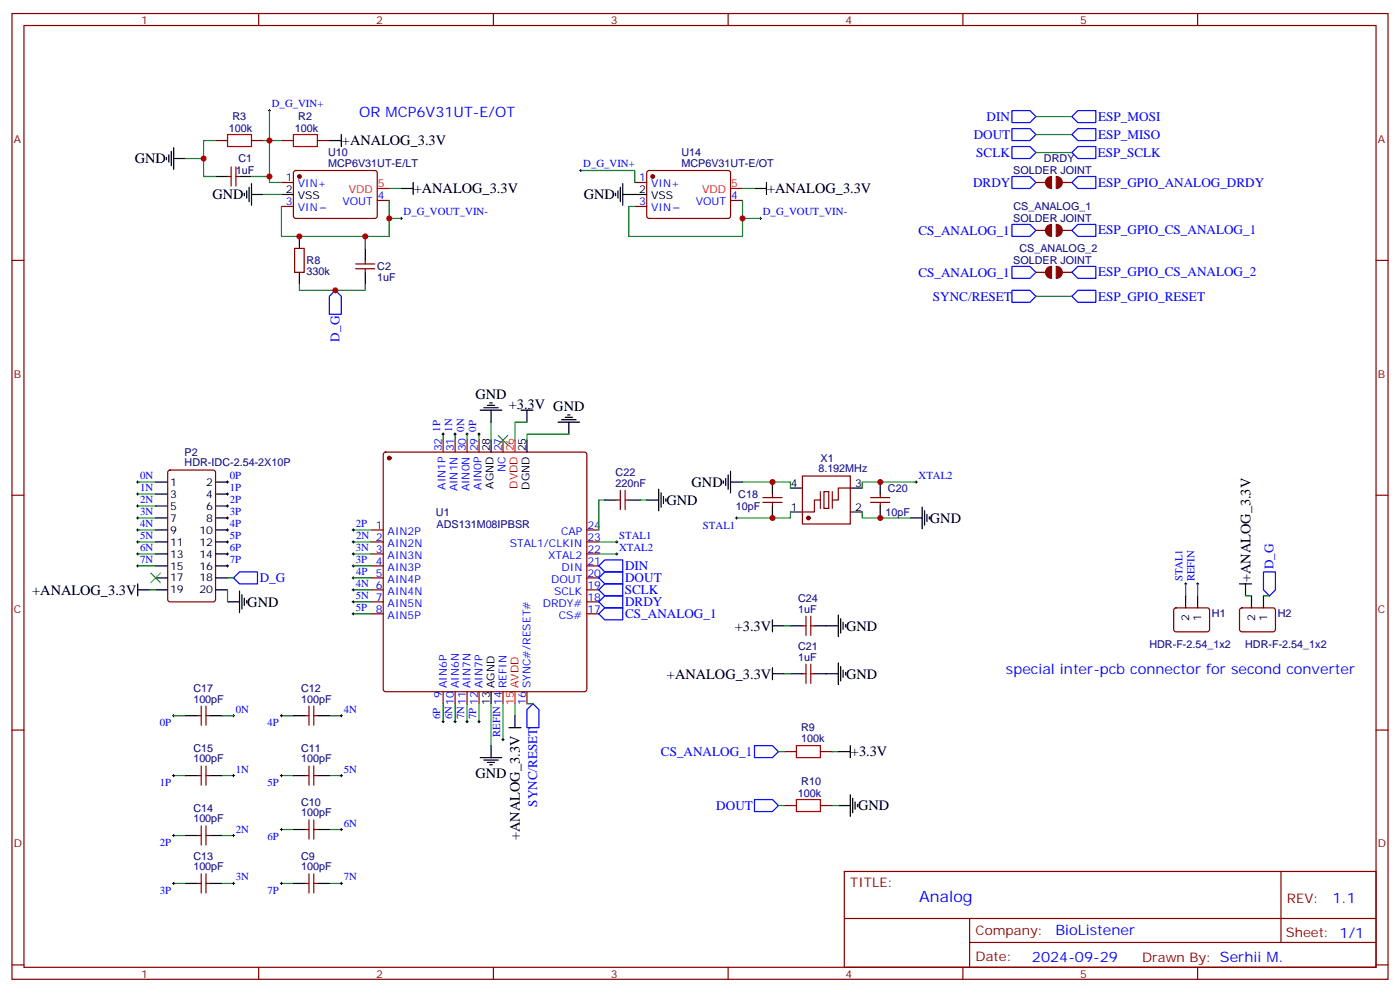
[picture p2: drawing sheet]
<svg xmlns="http://www.w3.org/2000/svg" width="412mm" height="292mm" viewBox="0 0 412 292" stroke-linecap="round" stroke-linejoin="round" font-family="sans-serif">
<g fill="none" stroke="#870000" stroke-width=".35">
<path d="M3.5 4h405.4v284.3h-405.4zM7.1 7.5h398.2v277.3h-398.2zM76.2 4v3.5M145.3 4v3.5M214.5 4v3.5M283.6 4v3.5M352.8 4v3.5M63.5 41.4h3.5M67 52h1.1M68.1 49.1v5.7M69.5 49.1v5.7M69.5 52h1.1"/>
<path d="M74.1 41.4h3.5M82.9 53.7h3.5M82.9 41.4h3.5M86.7 50.4l.4-.2 23.6 .1 .4 .6v13l-.7 .4-23.5-.1-.5-.6v-12.7zM93.5 41.4h3.5M111.1 59h3.6M187 53.7h3.5M190.7 50.4l.5-.2 23.6 .1 .4 .6-.1 13-.6 .4-23.6-.1-.4-.6v-12.7zM215.2 59h3.5M305.2 53.7h2.8M312.9 53.7h2.8M3.5 76.7h3.6"/>
<path d="M82.9 60.8h3.5M86.8 73.1h2.8v7.1h-2.8zM104.8 79.1h5.6M104.8 77.7h5.6M107.6 76.7v1M107.6 79.1v1.1M187 60.8h3.5M305.2 67.8h2.8M312.9 67.8h2.8M405.3 76.7h3.6M305.2 80.2h2.8M312.9 80.2h2.8"/>
<path d="M49.6 138.6l.5-.2h12.7l.6 .4 .1 37.7-.5 .6-12.9 .1-.7-.5v-37.6zM113.1 133.3l.5-.2h58.6l.5 .2 .2 .5v69.2l-.3 .5-.4 .2h-58.6l-.5-.3-.2-.4v-69.2zM130.5 129.6v3.5M134.1 129.6v3.5M137.6 129.6v3.5M141.1 129.6v3.5M148.2 129.6v3.5M3.5 145.8h3.6M109.4 156h3.5M109.4 159.6h3.5M172.9 156h3.5M172.9 159.6h3.5"/>
<path d="M181.7 147.2h1M182.7 144.4v5.6M184.1 144.4v5.6M184.1 147.2h1.1M224.7 147.9h5.7M224.7 146.5h5.7M227.5 145.5v1M227.5 147.9v1.1M236.4 140.2h14.1v14.1h-14.1zM241.7 147.2h-1.8v3.5h-3.5M242.7 144.7h1.4v5h-1.4zM250.5 143.7h-3.6v3.5h-1.7"/>
<path d="M256.5 147.9h5.6M256.5 146.5h5.6M259.3 145.5v1M259.3 147.9v1.1M405.3 145.8h3.6M109.4 163.1h3.5M109.4 166.6h3.5M109.4 170.1h3.5M109.4 173.7h3.5M109.4 177.2h3.5M172.9 163.1h3.5M172.9 166.6h3.5"/>
<path d="M172.9 170.1h3.5M172.9 173.7h3.5M172.9 177.2h3.5M346 179.2l.4-.2h9.5l.4 .7-.1 5.9-.6 .4h-9.4l-.5-.7v-5.6zM365.4 179.2l.4-.2h9.5l.4 .7-.1 5.9-.6 .4h-9.4l-.5-.7v-5.6zM109.4 180.7h3.5M172.9 180.7h3.5M236.4 198.4h1M236.4 184.3h1M237.4 181.4v5.7M237.4 195.5v5.7M238.8 181.4v5.7"/>
<path d="M238.8 195.5v5.7M238.8 198.4h1.1M238.8 184.3h1.1M3.5 214.9h3.6M58.2 210.7h1.1M59.3 207.9v5.6M60.7 210.7h1M60.7 207.9v5.6M90 210.7h1M91 207.9v5.6M92.4 207.9v5.6M92.4 210.7h1.1"/>
<path d="M130.5 203.7v3.5M134.1 203.7v3.5M137.6 203.7v3.5M141.1 203.7v3.5M148.2 203.7v3.5M155.2 203.7v3.5M405.3 214.9h3.6M58.2 228.4h1.1M59.3 225.5v5.7M60.7 228.4h1M60.7 225.5v5.7M90 228.4h1"/>
<path d="M91 225.5v5.7M92.4 225.5v5.7M92.4 228.4h1.1M231.1 221.3h3.5M231.1 237.2h3.5M241.7 221.3h3.5M241.7 237.2h3.5M58.2 246h1.1M59.3 243.2v5.6M59.3 257.3v5.6M60.7 243.2v5.6M60.7 257.3v5.6"/>
<path d="M60.7 246h1M90 244.2h1M91 241.4v5.7M91 257.3v5.6M92.4 241.4v5.7M92.4 257.3v5.6M92.4 244.2h1.1M248.7 256.6h156.6v28.2h-156.6zM377.3 256.6v20.9M58.2 260.1h1.1M60.7 260.1h1M90 260.1h1"/>
<path d="M92.4 260.1h1.1M248.7 270.4h156.5M285.6 277.5h119.6M285.6 270.4v14.1M3.5 284.1h3.6M76.2 284.8v3.5M145.3 284.8v3.5M214.5 284.8v3.5M283.6 284.8v3.5M352.8 284.8v3.5M405.3 284.1h3.6"/>
</g>
<g fill="none" stroke="#000" stroke-width=".35">
<path d="M100.5 39.6v3.5M49 46.3v.7M49.7 45.6v2.1M50.4 44.6v4.2M51.2 46.7h3.5M51.2 43.5v6.3M63.5 52h3.5M70.6 52h3.5M72 56.9v.7M72.7 56.2v2.1M73.4 55.1v4.3M74.1 57.3h3.5"/>
<path d="M74.1 54.1v6.3M82.9 57.3h3.5M97 41.4h3.5M118.2 55.5h3.5M121.7 53.7v3.6M181.3 56.9v.7M182 56.2v2.1M182.7 55.1v4.3M183.4 57.3h7.1M183.4 54.1v6.3M222.2 55.5h3.6M225.8 53.7v3.6"/>
<path d="M88.2 69.6v3.5M107.6 73.1v3.6M88.2 80.2v3.5M107.6 80.2v3.5M143.6 119.3h2.1M144.3 118.6h.7M141.5 120.8h6.3M142.5 120.1h4.3M144.6 120.8v3.5M144.6 129.6v3.5M153.5 120.8h3.5M155.2 120.8v3.5"/>
<path d="M155.2 129.6v3.5M164.4 124.3h6.3M165.5 123.6h4.2M166.5 122.9h2.1M167.2 122.2h.7M167.6 124.3v3.5M214.5 139.8v4.2M215.2 138.7v6.4M45.9 141.9h3.5M45.9 145.5h3.5M45.9 149h3.5M45.9 152.5h3.5"/>
<path d="M45.9 156h3.5M45.9 159.6h3.5M63.5 141.9h3.5M63.5 145.5h3.5M63.5 149h3.5M63.5 152.5h3.5M63.5 156h3.5M63.5 159.6h3.5M178.2 147.2h3.5M185.2 147.2h3.5M190.5 147.2h3.5M194 144v6.4"/>
<path d="M194.7 145.1v4.2M195.4 146.2v2.1M196.1 146.9v.7M213.1 141.6v.7M213.8 140.9v2.1M215.2 141.9h3.5M227.5 141.9v3.6M227.5 149v3.5M232.8 150.7h3.6M232.8 143.7h3.6M250.5 150.7h3.5M250.5 143.7h3.5"/>
<path d="M259.3 141.9v3.6M259.3 149v3.5M268.1 152.5h3.5M271.6 149.3v6.4M272.3 150.4v4.2M273 151.4v2.2M273.8 152.2v.7M40.6 173.7h3.5M40.6 171.9v3.5M45.9 163.1h3.5M45.9 166.6h3.5M45.9 170.1h3.5"/>
<path d="M45.9 173.7h3.5M63.5 163.1h3.5M63.5 166.6h3.5M63.5 170.1h3.5M63.5 173.7h3.5M67 177.2h3.6M70.6 174v6.4M71.3 175.1v4.2M72 176.1v2.2M72.7 176.8v.8M349.2 175.4v3.6M352.8 175.4v3.6"/>
<path d="M365.1 171.9h3.6M366.9 171.9v3.5M368.7 175.4v3.6M372.2 175.4v3.6M227.5 198.4h3.6M227.5 182.5v3.5M227.5 196.6v3.5M227.5 184.3h3.6M232.8 198.4h3.6M232.8 184.3h3.6M239.9 198.4h7M239.9 184.3h7"/>
<path d="M246.9 181.1v6.3M246.9 195.2v6.3M247.6 182.1v4.3M247.6 196.3v4.2M248.4 183.2v2.1M248.4 197.3v2.1M249.1 183.9v.7M249.1 198v.7M54.7 210.7h3.5M61.7 210.7h3.6M86.4 210.7h3.6M93.5 210.7h3.5"/>
<path d="M144.6 203.7v3.5M144.6 219.5v3.6M149.9 214.2h3.6M151.7 210.7v3.5M250.5 219.5v3.6M54.7 228.4h3.5M61.7 228.4h3.6M86.4 228.4h3.6M93.5 228.4h3.5M141.5 223.1h6.3M142.5 223.8h4.3M143.6 224.5h2.1"/>
<path d="M144.3 225.2h.7M246.9 237.2h3.6M246.9 221.3h3.6M250.5 234v6.3M251.2 235.1v4.2M251.9 236.1v2.1M252.6 236.8v.7M54.7 246h3.5M61.7 246h3.6M86.4 244.2h3.6M93.5 244.2h3.5M54.7 260.1h3.5"/>
<path d="M61.7 260.1h3.6M86.4 260.1h3.6M93.5 260.1h3.5"/>
</g>
<g fill="#870000" stroke="#870000" stroke-width=".35">
<circle cx="238.1" cy="152.5" r=".53"/>
<circle cx="114.7" cy="134.9" r=".53"/>
<circle cx="88.2" cy="52" r=".53"/>
<circle cx="192.3" cy="52" r=".53"/>
</g>
<path d="M241.7 144.7v5M245.2 144.7v5" fill="none" stroke="#871200" stroke-width=".35"/>
<path d="M111.1 55.5h3.6M215.2 55.5h3.5M151.7 129.6v3.5M151.7 203.7v3.5" fill="none" stroke="#f00" stroke-width=".35"/>
<g fill="none" stroke="#000" stroke-width=".29">
<path d="M79 32.6h.7M79.4 32.2v.7M170.7 50.2h.7M171.1 49.8v.8M117.8 64.3h.7M118.2 64v.7M223.7 64.3h.7M224 64v.7M130.2 127.8h.7M130.5 127.5v.7M133.7 127.8h.7M134.1 127.5v.7"/>
<path d="M137.2 127.8h.7M137.6 127.5v.7M140.8 127.8h.7M141.1 127.5v.7M40.2 156h.7M40.2 159.6h.7M40.2 152.5h.7M40.2 141.9h.7M40.2 145.5h.7M40.2 149h.7M40.6 141.6v.7M40.6 145.1v.7"/>
<path d="M40.6 148.6v.7M40.6 152.2v.7M40.6 155.7v.7M40.6 159.2v.7M66.7 156h.7M66.7 159.6h.7M66.7 152.5h.7M66.7 141.9h.7M66.7 145.5h.7M66.7 149h.7M67 141.6v.7M67 145.1v.7"/>
<path d="M67 148.6v.7M67 152.2v.7M67 155.7v.7M67 159.2v.7M103.7 156h.7M103.7 159.6h.7M104.1 155.7v.7M104.1 159.2v.7M181.3 159.6h.7M181.7 159.2v.7M216.6 152.5h.7M217 152.2v.7"/>
<path d="M269.5 141.9h.7M269.9 141.6v.7M40.2 166.6h.7M40.2 163.1h.7M40.6 162.7v.7M40.6 166.3v.7M66.7 166.6h.7M66.7 163.1h.7M67 162.7v.7M67 166.3v.7M103.7 166.6h.7M103.7 170.1h.7"/>
<path d="M103.7 163.1h.7M103.7 173.7h.7M103.7 177.2h.7M104.1 162.7v.7M104.1 166.3v.7M104.1 169.8v.7M104.1 173.3v.7M104.1 176.8v.8M181.3 163.1h.7M181.7 162.7v.7M348.9 171.9h.7M349.2 171.6v.7"/>
<path d="M352.4 171.9h.7M352.8 171.6v.7M103.7 180.7h.7M104.1 180.4v.7M50.8 210.7h.7M51.2 210.4v.7M68.4 210.7h.7M68.8 210.4v.7M82.5 210.7h.8M82.9 210.4v.7M100.2 210.7h.7M100.5 210.4v.7"/>
<path d="M130.2 212.5h.7M130.5 212.1v.7M133.7 212.5h.7M134.1 212.1v.7M137.2 212.5h.7M137.6 212.1v.7M140.8 212.5h.7M141.1 212.1v.7M147.8 217.8h.7M148.2 217.4v.7M50.8 228.4h.7M51.2 228v.7"/>
<path d="M68.4 228.4h.7M68.8 228v.7M82.5 228.4h.8M82.9 228v.7M100.2 228.4h.7M100.5 228v.7M50.8 246h.7M51.2 245.6v.7M51.2 259.8v.7M68.4 246h.7M68.8 245.6v.7M68.8 259.8v.7"/>
<path d="M82.5 244.2h.8M82.9 243.9v.7M82.9 259.8v.7M100.2 244.2h.7M100.5 243.9v.7M100.5 259.8v.7M50.8 260.1h.7M68.4 260.1h.7M82.5 260.1h.8M100.2 260.1h.7"/>
</g>
<g fill="none" stroke="#008700" stroke-width=".35">
<path d="M79.4 32.6v21.1h3.5M305.2 34.3h10.5M305.2 39.6h10.5M60 46.7v5.3h3.5M63.5 41.4h-3.5v5.3h-5.3M74.1 52h5.3M77.6 57.3h5.3M77.6 41.4h5.3M114.7 59v10.6h-31.8v-8.8M114.7 55.5h3.5M171.1 50.2h15.9v3.5M218.7 59v10.6h-33.5v-8.8h1.8"/>
<path d="M218.7 55.5h3.5M305.2 44.9h10.5M107.6 69.6v3.5M114.7 64.3h3.5M218.7 64.3h5.3M88.2 83.7v1.8h19.4v-1.8M305.2 87.2h10.5M130.5 127.8v1.8M134.1 127.8v1.8M137.6 127.8v1.8M141.1 127.8v1.8M144.6 124.3v5.3"/>
<path d="M155.2 124.3h-3.5v5.3M167.6 127.8h-12.4v1.8M40.6 159.6h5.3M40.6 156h5.3M40.6 141.9h5.3M40.6 145.5h5.3M40.6 149h5.3M40.6 152.5h5.3M104.1 159.6h5.3M104.1 156h5.3M176.4 159.6h5.3M178.2 147.2h-1.8v8.8"/>
<path d="M188.7 147.2h1.8M218.7 141.9h14.1v1.8M232.8 150.7v1.8h-15.8M254 150.7v1.8h14.1M269.9 141.9h-15.9v1.8M40.6 166.6h5.3M40.6 163.1h5.3M44.1 173.7h1.8M67 170.1h1.8M67 173.7v3.5M104.1 166.6h5.3M104.1 170.1h5.3"/>
<path d="M104.1 163.1h5.3M104.1 173.7h5.3M104.1 177.2h5.3M176.4 163.1h5.3M349.2 171.9v3.5M352.8 171.9v3.5M366.9 175.4h1.8M372.2 175.4h1.7M104.1 180.7h5.3M231.1 198.4h1.7M231.1 184.3h1.7M51.2 210.7h3.5"/>
<path d="M65.3 210.7h3.5M82.9 210.7h3.5M97 210.7h3.5M130.5 207.2v5.3M134.1 207.2v5.3M137.6 207.2v5.3M141.1 207.2v5.3M144.6 207.2v12.3M148.2 207.2v10.6M151.7 207.2v3.5M155.2 207.2h1.8M51.2 228.4h3.5"/>
<path d="M65.3 228.4h3.5M82.9 228.4h3.5M97 228.4h3.5M229.3 221.3h1.8M229.3 237.2h1.8M245.2 221.3h1.7M245.2 237.2h1.7M51.2 246h3.5M65.3 246h3.5M82.9 244.2h3.5M97 244.2h3.5M51.2 260.1h3.5"/>
<path d="M65.3 260.1h3.5M82.9 260.1h3.5M97 260.1h3.5"/>
</g>
<path d="M146.8 128.2l2.8 2.8M149.6 128.2l-2.8 2.8M44.4 168.7l2.9 2.9M47.3 168.7l-2.9 2.9" fill="none" stroke="#3c3" stroke-width=".35"/>
<g fill="none" stroke="#00f" stroke-width=".35">
<path d="M298.1 37.9h5.3l1.8 1.7-1.8 1.8h-5.3zM298.1 32.6h5.3l1.8 1.7-1.8 1.8h-5.3zM317.5 37.9h5.3v3.5h-5.3l-1.8-1.8zM317.5 32.6h5.3v3.5h-5.3l-1.8-1.8zM298.1 52h5.3l1.8 1.7-1.8 1.8h-5.3zM298.1 43.1h5.3l1.8 1.8-1.8 1.8h-5.3zM315.7 44.9l1.8-1.8h5.3v3.6h-5.3zM315.7 53.7l1.8-1.7h5.3v3.5h-5.3zM298.1 66.1h5.3l1.8 1.7-1.8 1.8h-5.3zM298.1 78.4h5.3l1.8 1.8-1.8 1.8h-5.3zM315.7 67.8l1.8-1.7h5.3v3.5h-5.3zM317.5 78.4h5.3v3.6h-5.3l-1.8-1.8z"/>
<path d="M98.8 85.5l1.7 1.7v5.3h-3.5v-5.3zM298.1 85.5h5.3l1.8 1.7-1.8 1.8h-5.3zM317.5 85.5h5.3v3.5h-5.3l-1.8-1.8zM68.8 170.1l1.8-1.7h5.2v3.5h-5.2zM176.4 170.1l1.8-1.7h5.2v3.5h-5.2zM176.4 173.7l1.8-1.8h5.2v3.5h-5.2zM176.4 177.2l1.8-1.8h5.2v3.6h-5.2zM178.2 164.9h5.2v3.5h-5.2l-1.8-1.8zM372.2 168.4h3.5v5.3l-1.8 1.7-1.7-1.7zM176.4 180.7l1.8-1.7h5.2v3.5h-5.2zM157 207.2l1.7 1.8v5.2h-3.5v-5.2zM222.2 219.5h5.3l1.8 1.8-1.8 1.8h-5.3z"/>
<path d="M222.2 235.4h5.3l1.8 1.8-1.8 1.7h-5.3z"/>
</g>
<path d="M67 39.6h7.1v3.5h-7.1zM86.4 39.6h7.1v3.5h-7.1zM234.6 219.5h7.1v3.6h-7.1zM234.6 235.4h7.1v3.5h-7.1z" fill="none" stroke="#a10000" stroke-width=".35"/>
<g fill="#900" stroke="#900" stroke-width=".35">
<path d="M308.5 52.5l1.2-.5v3.5a1.76 1.76 0 0 1-1.6-1.1 1.76 1.76 0 0 1 .4-1.9z"/>
<path d="M311.1 52a1.76 1.76 0 0 1 1.8 1.7 1.76 1.76 0 0 1-1.8 1.8z"/>
<path d="M308.5 66.6l1.2-.5v3.5a1.76 1.76 0 0 1-1.6-1.1 1.76 1.76 0 0 1 .4-1.9z"/>
<path d="M311.1 66.1a1.76 1.76 0 0 1 1.8 1.7 1.76 1.76 0 0 1-1.8 1.8z"/>
<path d="M308.5 78.9l1.2-.5v3.6a1.76 1.76 0 0 1-1.6-1.1 1.76 1.76 0 0 1 .4-2z"/>
<path d="M311.1 78.4a1.76 1.76 0 0 1 1.8 1.8 1.76 1.76 0 0 1-1.8 1.8z"/>
</g>
<g fill="#c00">
<circle cx="227.5" cy="141.9" r=".88"/>
<circle cx="227.5" cy="152.5" r=".88"/>
<circle cx="259.3" cy="152.5" r=".88"/>
<circle cx="259.3" cy="141.9" r=".88"/>
<circle cx="79.4" cy="41.4" r=".88"/>
<circle cx="79.4" cy="52" r=".88"/>
<circle cx="60" cy="46.7" r=".88"/>
<circle cx="88.2" cy="69.6" r=".88"/>
<circle cx="107.6" cy="69.6" r=".88"/>
<circle cx="98.8" cy="85.5" r=".88"/>
<circle cx="218.7" cy="64.3" r=".88"/>
<circle cx="114.7" cy="64.3" r=".88"/>
</g>
<text font-size="4.6" fill="#00f" x="270.8" y="265.6">Analog</text>
<g font-size="4.2" fill="#00f">
<text x="105.8" y="34.3">OR MCP6V31UT-E/OT</text>
<text x="296.3" y="198.4">special inter-pcb connector for second converter</text>
<text x="392.5" y="265.8">1.1</text>
<text x="310.9" y="275.4">BioListener</text>
<text x="304" y="283.2">2024-09-29</text>
</g>
<g font-size="4.2">
<text x="100.7" y="42.8">+ANALOG_3.3V</text>
<text x="39.7" y="48.1">GND</text>
<text x="62.6" y="58.7">GND</text>
<text x="121.9" y="56.9">+ANALOG_3.3V</text>
<text x="172" y="58.7">GND</text>
<text x="226" y="56.9">+ANALOG_3.3V</text>
<text x="140.1" y="117.5">GND</text>
<text x="149.9" y="120.4">+3.3V GND</text>
<text x="203.7" y="143.4">GND</text>
<text x="196.3" y="148.6">GND</text>
<text x="273.9" y="153.9">GND</text>
<text x="368.3" y="171.4" transform="rotate(-90 368.3 171.4)">+ANALOG_3.3V</text>
<text x="9.5" y="175.1">+ANALOG_3.3V</text>
<text x="72.8" y="178.7">GND</text>
<text x="216.4" y="185.7">+3.3V</text>
<text x="249.2" y="185.7">GND</text>
<text x="196.5" y="199.8">+ANALOG_3.3V</text>
<text x="249.2" y="199.8">GND</text>
<text x="250.6" y="222.7">+3.3V</text>
<text x="140.1" y="229.2">GND</text>
<text x="252.8" y="238.6">GND</text>
<text x="153.1" y="247.3" transform="rotate(-90 153.1 247.3)">+ANALOG_3.3V</text>
</g>
<g font-size="3.9" fill="#00f">
<text x="290.6" y="35.6">DIN</text>
<text x="323.5" y="35.6">ESP_MOSI</text>
<text x="286.8" y="40.9">DOUT</text>
<text x="323.5" y="40.9">ESP_MISO</text>
<text x="287.6" y="46.2">SCLK</text>
<text x="323.4" y="46.2">ESP_SCLK</text>
<text x="286.7" y="55">DRDY</text>
<text x="323.5" y="55">ESP_GPIO_ANALOG_DRDY</text>
<text x="270.5" y="69.1">CS_ANALOG_1</text>
<text x="323.5" y="69">ESP_GPIO_CS_ANALOG_1</text>
<text x="270.5" y="81.5">CS_ANALOG_1</text>
<text x="323.5" y="81.4">ESP_GPIO_CS_ANALOG_2</text>
<text x="274.8" y="88.5">SYNC/RESET</text>
<text x="323.5" y="88.5">ESP_GPIO_RESET</text>
<text x="100" y="100.6" transform="rotate(-90 100 100.6)">D_G</text>
<text x="184.1" y="167.9">DIN</text>
<text x="375.1" y="167.7" transform="rotate(-90 375.1 167.7)">D_G</text>
<text x="76.5" y="171.4">D_G</text>
<text x="184.1" y="171.5">DOUT</text>
<text x="184" y="175">SCLK</text>
<text x="184.1" y="178.5">DRDY</text>
<text x="184.1" y="182">CS_ANALOG_1</text>
<text x="194.7" y="222.6">CS_ANALOG_1</text>
<text x="158.2" y="237.5" transform="rotate(-90 158.2 237.5)">SYNC/RESET</text>
<text x="211" y="238.4">DOUT</text>
</g>
<g font-size="3.9" fill="#800">
<text x="250.5" y="261.2">TITLE:</text>
<text x="379.1" y="265.8">REV:</text>
<text x="287.4" y="275.4">Company:</text>
<text x="378.7" y="276">Sheet: 1/1</text>
<text x="287.4" y="283">Date:</text>
<text x="336.4" y="283.1">Drawn By: Serhii M.</text>
</g>
<g font-size="3.2" fill="#800">
<text x="41.6" y="7">1</text>
<text x="110.8" y="7">2</text>
<text x="179.9" y="7">3</text>
<text x="249.1" y="7">4</text>
<text x="318.2" y="7">5</text>
<text x="4.1" y="42.1">A</text>
<text x="405.9" y="42.1">A</text>
<text x="4.1" y="111.2">B</text>
<text x="405.9" y="111.2">B</text>
<text x="4.1" y="180.4">C</text>
<text x="405.9" y="180.4">C</text>
<text x="4.1" y="249.5">D</text>
<text x="405.9" y="249.5">D</text>
<text x="41.6" y="287.8">1</text>
<text x="110.8" y="287.8">2</text>
<text x="179.9" y="287.8">3</text>
<text x="249.1" y="287.8">4</text>
<text x="318.2" y="287.8">5</text>
</g>
<g font-size="3.2" fill="#000080">
<text x="68.5" y="35.2">R3</text>
<text x="87.9" y="35.2">R2</text>
<text x="67.4" y="39">100k</text>
<text x="86.8" y="39">100k</text>
<text x="70.2" y="47.8">C1</text>
<text x="96.7" y="45.9">U10</text>
<text x="200.7" y="45.9">U14</text>
<text x="307.5" y="47.8">DRDY</text>
<text x="69.5" y="51.3">1uF</text>
<text x="96.7" y="49.1">MCP6V31UT-E/LT</text>
<text x="200.7" y="49.1">MCP6V31UT-E/OT</text>
<text x="298.5" y="51.4">SOLDER JOINT</text>
<text x="298.5" y="65.5">SOLDER JOINT</text>
<text x="298.6" y="61.9">CS_ANALOG_1</text>
<text x="90.3" y="77.8">R8</text>
<text x="298.5" y="77.8">SOLDER JOINT</text>
<text x="300.3" y="74.2">CS_ANALOG_2</text>
<text x="90.3" y="80.9">330k</text>
<text x="111.1" y="82.7">1uF</text>
<text x="111.1" y="79.5">C2</text>
<text x="54.4" y="137.3">HDR-IDC-2.54-2X10P</text>
<text x="54.4" y="134.2">P2</text>
<text x="241.7" y="136">X1</text>
<text x="181.3" y="143.3">220nF</text>
<text x="181.3" y="140.2">C22</text>
<text x="241.1" y="139.1">8.192MHz</text>
<text x="217.5" y="146.6">C18</text>
<text x="261.6" y="144.8">C20</text>
<text x="128.4" y="151.9">U1</text>
<text x="128.6" y="155.4">ADS131M08IPBSR</text>
<text x="216.7" y="150.1">10pF</text>
<text x="260.8" y="151.9">10pF</text>
<text x="235.1" y="177.2">C24</text>
<text x="235.1" y="180.4">1uF</text>
<text x="357" y="181.5">H1</text>
<text x="376.4" y="181.5">H2</text>
<text x="235.1" y="191.3">C21</text>
<text x="338.6" y="190.7">HDR-F-2.54_1x2</text>
<text x="366.8" y="190.7">HDR-F-2.54_1x2</text>
<text x="235.1" y="194.5">1uF</text>
<text x="57" y="203.7">C17</text>
<text x="88.7" y="203.7">C12</text>
<text x="57" y="206.8">100pF</text>
<text x="88.7" y="206.8">100pF</text>
<text x="236" y="215.4">R9</text>
<text x="57" y="221.3">C15</text>
<text x="88.7" y="221.3">C11</text>
<text x="236" y="218.5">100k</text>
<text x="57" y="224.5">100pF</text>
<text x="88.7" y="224.5">100pF</text>
<text x="236" y="231">R10</text>
<text x="57" y="239">C14</text>
<text x="88.7" y="237.2">C10</text>
<text x="235" y="234.8">100k</text>
<text x="57" y="242.1">100pF</text>
<text x="88.7" y="240.3">100pF</text>
<text x="57" y="256.2">100pF</text>
<text x="57" y="253.1">C13</text>
<text x="88.7" y="256.2">100pF</text>
<text x="88.7" y="253.1">C9</text>
</g>
<g font-size="3.2" fill="#00f">
<text x="80.1" y="31.6">D_G_VIN+</text>
<text x="84.2" y="53.4">1</text>
<text x="171.8" y="49.2">D_G_VIN+</text>
<text x="188.3" y="53.4">1</text>
<text x="87.7" y="55.1">VIN+</text>
<text x="111.3" y="58.7">4</text>
<text x="191.8" y="55.1">VIN+</text>
<text x="215.4" y="58.7">4</text>
<text x="84.2" y="60.4">3</text>
<text x="87.7" y="62.2">VIN</text>
<text x="100.9" y="60.4">VOUT</text>
<text x="118.9" y="63.4">D_G_VOUT_VIN-</text>
<text x="188.3" y="60.4">3</text>
<text x="191.8" y="62.2">VIN</text>
<text x="204.9" y="60.4">VOUT</text>
<text x="224.7" y="63.4">D_G_VOUT_VIN-</text>
<text x="129.6" y="127.1" transform="rotate(-90 129.6 127.1)">1P</text>
<text x="133.2" y="127.1" transform="rotate(-90 133.2 127.1)">1N</text>
<text x="136.7" y="127.1" transform="rotate(-90 136.7 127.1)">0N</text>
<text x="140.2" y="127.1" transform="rotate(-90 140.2 127.1)">0P</text>
<text x="130.2" y="132.9" transform="rotate(-90 130.2 132.9)">32</text>
<text x="133.7" y="132.9" transform="rotate(-90 133.7 132.9)">31</text>
<text x="137.2" y="132.9" transform="rotate(-90 137.2 132.9)">30</text>
<text x="140.8" y="132.9" transform="rotate(-90 140.8 132.9)">29</text>
<text x="147.8" y="132.9" transform="rotate(-90 147.8 132.9)">27</text>
<text x="41.3" y="141">0N</text>
<text x="67.7" y="141">0P</text>
<text x="148.9" y="139" transform="rotate(-90 148.9 139)">NC</text>
<text x="270.6" y="141">XTAL2</text>
<text x="41.3" y="144.6">1N</text>
<text x="41.3" y="148.1">2N</text>
<text x="67.7" y="144.6">1P</text>
<text x="67.7" y="148.1">2P</text>
<text x="131.2" y="144.2" transform="rotate(-90 131.2 144.2)">AIN1P</text>
<text x="134.8" y="144.7" transform="rotate(-90 134.8 144.7)">AIN1N</text>
<text x="138.3" y="144.7" transform="rotate(-90 138.3 144.7)">AIN0N</text>
<text x="141.8" y="144.2" transform="rotate(-90 141.8 144.2)">AIN0P</text>
<text x="41.3" y="151.6">3N</text>
<text x="41.3" y="155.2">4N</text>
<text x="67.7" y="151.6">3P</text>
<text x="67.7" y="155.2">4P</text>
<text x="104.8" y="155.1">2P</text>
<text x="110.7" y="155.7">1</text>
<text x="173" y="155.7">24</text>
<text x="207.1" y="155.7">STAL1</text>
<text x="41.3" y="158.7">5N</text>
<text x="67.7" y="158.7">5P</text>
<text x="104.9" y="158.7">2N 2</text>
<text x="114.2" y="157.4">AIN2P</text>
<text x="114.2" y="161">AIN2N</text>
<text x="150.2" y="161">STAL1/CLKIN</text>
<text x="165.3" y="157.4">CAP</text>
<text x="173" y="159.2">23</text>
<text x="182.4" y="158.7">STAL1</text>
<text x="41.3" y="162.2">6N</text>
<text x="41.3" y="165.7">7N</text>
<text x="67.7" y="162.2">6P</text>
<text x="67.7" y="165.7">7P</text>
<text x="104.8" y="165.7">3P</text>
<text x="104.8" y="162.2">3N 3</text>
<text x="110.7" y="166.3">4</text>
<text x="114.2" y="164.5">AIN3N</text>
<text x="161.5" y="164.5">XTAL2</text>
<text x="173" y="166.3">21</text>
<text x="173" y="162.7">22</text>
<text x="182.4" y="162.2">XTAL2</text>
<text x="104.8" y="172.8">4N 6</text>
<text x="104.9" y="169.3">4P</text>
<text x="110.7" y="169.8">5</text>
<text x="114.2" y="168">AIN3P</text>
<text x="114.2" y="171.6">AIN4P</text>
<text x="162.3" y="171.6">DOUT</text>
<text x="165.4" y="168">DIN</text>
<text x="173" y="173.3">19</text>
<text x="173" y="169.8">20</text>
<text x="348.4" y="171.2" transform="rotate(-90 348.4 171.2)">STAL1</text>
<text x="351.9" y="171.2" transform="rotate(-90 351.9 171.2)">REFIN</text>
<text x="104.8" y="176.3">5N 7</text>
<text x="104.8" y="179.8">5P</text>
<text x="114.2" y="175.1">AIN4N</text>
<text x="114.2" y="178.6">AIN5N</text>
<text x="159.9" y="178.6">DRDY#</text>
<text x="163.2" y="175.1">SCLK</text>
<text x="173" y="176.8">18</text>
<text x="110.7" y="180.4">8</text>
<text x="114.2" y="182.1">AIN5P</text>
<text x="164.6" y="182.1">CS#</text>
<text x="173" y="180.4">17</text>
<text x="131.6" y="202.6" transform="rotate(-90 131.6 202.6)">AIN6P</text>
<text x="135.1" y="202.6" transform="rotate(-90 135.1 202.6)">AIN6N</text>
<text x="138.6" y="202.6" transform="rotate(-90 138.6 202.6)">AIN7N</text>
<text x="142.2" y="202.6" transform="rotate(-90 142.2 202.6)">AIN7P</text>
<text x="149.2" y="202.6" transform="rotate(-90 149.2 202.6)">REFIN</text>
<text x="156.3" y="202.6" transform="rotate(-90 156.3 202.6)">SYNC#/RESET#</text>
<text x="69.5" y="209.8">0N</text>
<text x="101.2" y="209.8">4N</text>
<text x="130.2" y="205.5" transform="rotate(-90 130.2 205.5)">9</text>
<text x="154.9" y="207.5" transform="rotate(-90 154.9 207.5)">16</text>
<text x="47.1" y="213.8">0P</text>
<text x="78.8" y="213.8">4P</text>
<text x="129.6" y="211.8" transform="rotate(-90 129.6 211.8)">6P</text>
<text x="133.2" y="211.8" transform="rotate(-90 133.2 211.8)">6N10</text>
<text x="136.7" y="211.8" transform="rotate(-90 136.7 211.8)">7N11</text>
<text x="140.2" y="211.8" transform="rotate(-90 140.2 211.8)">7P 12</text>
<text x="147.3" y="217.1" transform="rotate(-90 147.3 217.1)">REFIN14</text>
<text x="69.5" y="227.5">1N</text>
<text x="101.2" y="227.5">5N</text>
<text x="47.1" y="231.5">1P</text>
<text x="78.8" y="231.5">5P</text>
<text x="69.5" y="245.1">2N</text>
<text x="101.2" y="243.3">6N</text>
<text x="47.1" y="249.1">2P</text>
<text x="78.8" y="247.3">6P</text>
<text x="47.1" y="263.2">3P</text>
<text x="69.5" y="259.2">3N</text>
<text x="78.8" y="263.2">7P</text>
<text x="101.2" y="259.2">7N</text>
</g>
<g font-size="3.2">
<text x="84.2" y="56.9">2</text>
<text x="87.7" y="58.7">VSS</text>
<text x="188.3" y="56.9">2</text>
<text x="191.8" y="58.7">VSS</text>
<text x="144.3" y="132.9" transform="rotate(-90 144.3 132.9)">28</text>
<text x="154.9" y="132.9" transform="rotate(-90 154.9 132.9)">25</text>
<text x="50.1" y="143">1</text>
<text x="60.8" y="143">2</text>
<text x="145.3" y="143.9" transform="rotate(-90 145.3 143.9)">AGND</text>
<text x="232.9" y="143.3">4</text>
<text x="251.9" y="143.3">3</text>
<text x="50.1" y="146.5">3</text>
<text x="60.8" y="146.5">4</text>
<text x="155.9" y="144.1" transform="rotate(-90 155.9 144.1)">DGND</text>
<text x="50.1" y="150">5</text>
<text x="50.1" y="153.6">7</text>
<text x="60.8" y="150">6</text>
<text x="60.8" y="153.6">8</text>
<text x="232.9" y="150.4">1</text>
<text x="251.9" y="150.4">2</text>
<text x="50.1" y="157.1">9</text>
<text x="50.1" y="160.6">11</text>
<text x="58.8" y="157.1">10</text>
<text x="58.8" y="160.6">12</text>
<text x="50.1" y="164.1">13</text>
<text x="50.1" y="167.7">15</text>
<text x="58.8" y="164.1">14</text>
<text x="58.8" y="167.7">16</text>
<text x="50.1" y="171.2">17</text>
<text x="58.8" y="171.2">18</text>
<text x="50.1" y="174.7">19</text>
<text x="58.8" y="174.7">20</text>
<text x="350.3" y="182.7" transform="rotate(-90 350.3 182.7)">2</text>
<text x="353.8" y="182.7" transform="rotate(-90 353.8 182.7)">1</text>
<text x="369.7" y="182.7" transform="rotate(-90 369.7 182.7)">2</text>
<text x="373.2" y="182.7" transform="rotate(-90 373.2 182.7)">1</text>
<text x="145.7" y="202.6" transform="rotate(-90 145.7 202.6)">AGND</text>
<text x="144.3" y="207.5" transform="rotate(-90 144.3 207.5)">13</text>
</g>
<g font-size="3.2" fill="#f00">
<text x="102.8" y="56.9">VDD</text>
<text x="111.3" y="55.1">5</text>
<text x="206.8" y="56.9">VDD</text>
<text x="215.4" y="55.1">5</text>
<text x="151.3" y="132.9" transform="rotate(-90 151.3 132.9)">26</text>
<text x="152.4" y="143.9" transform="rotate(-90 152.4 143.9)">DVDD</text>
<text x="152.8" y="202.6" transform="rotate(-90 152.8 202.6)">AVDD</text>
<text x="151.3" y="207.5" transform="rotate(-90 151.3 207.5)">15</text>
</g>
</svg>
